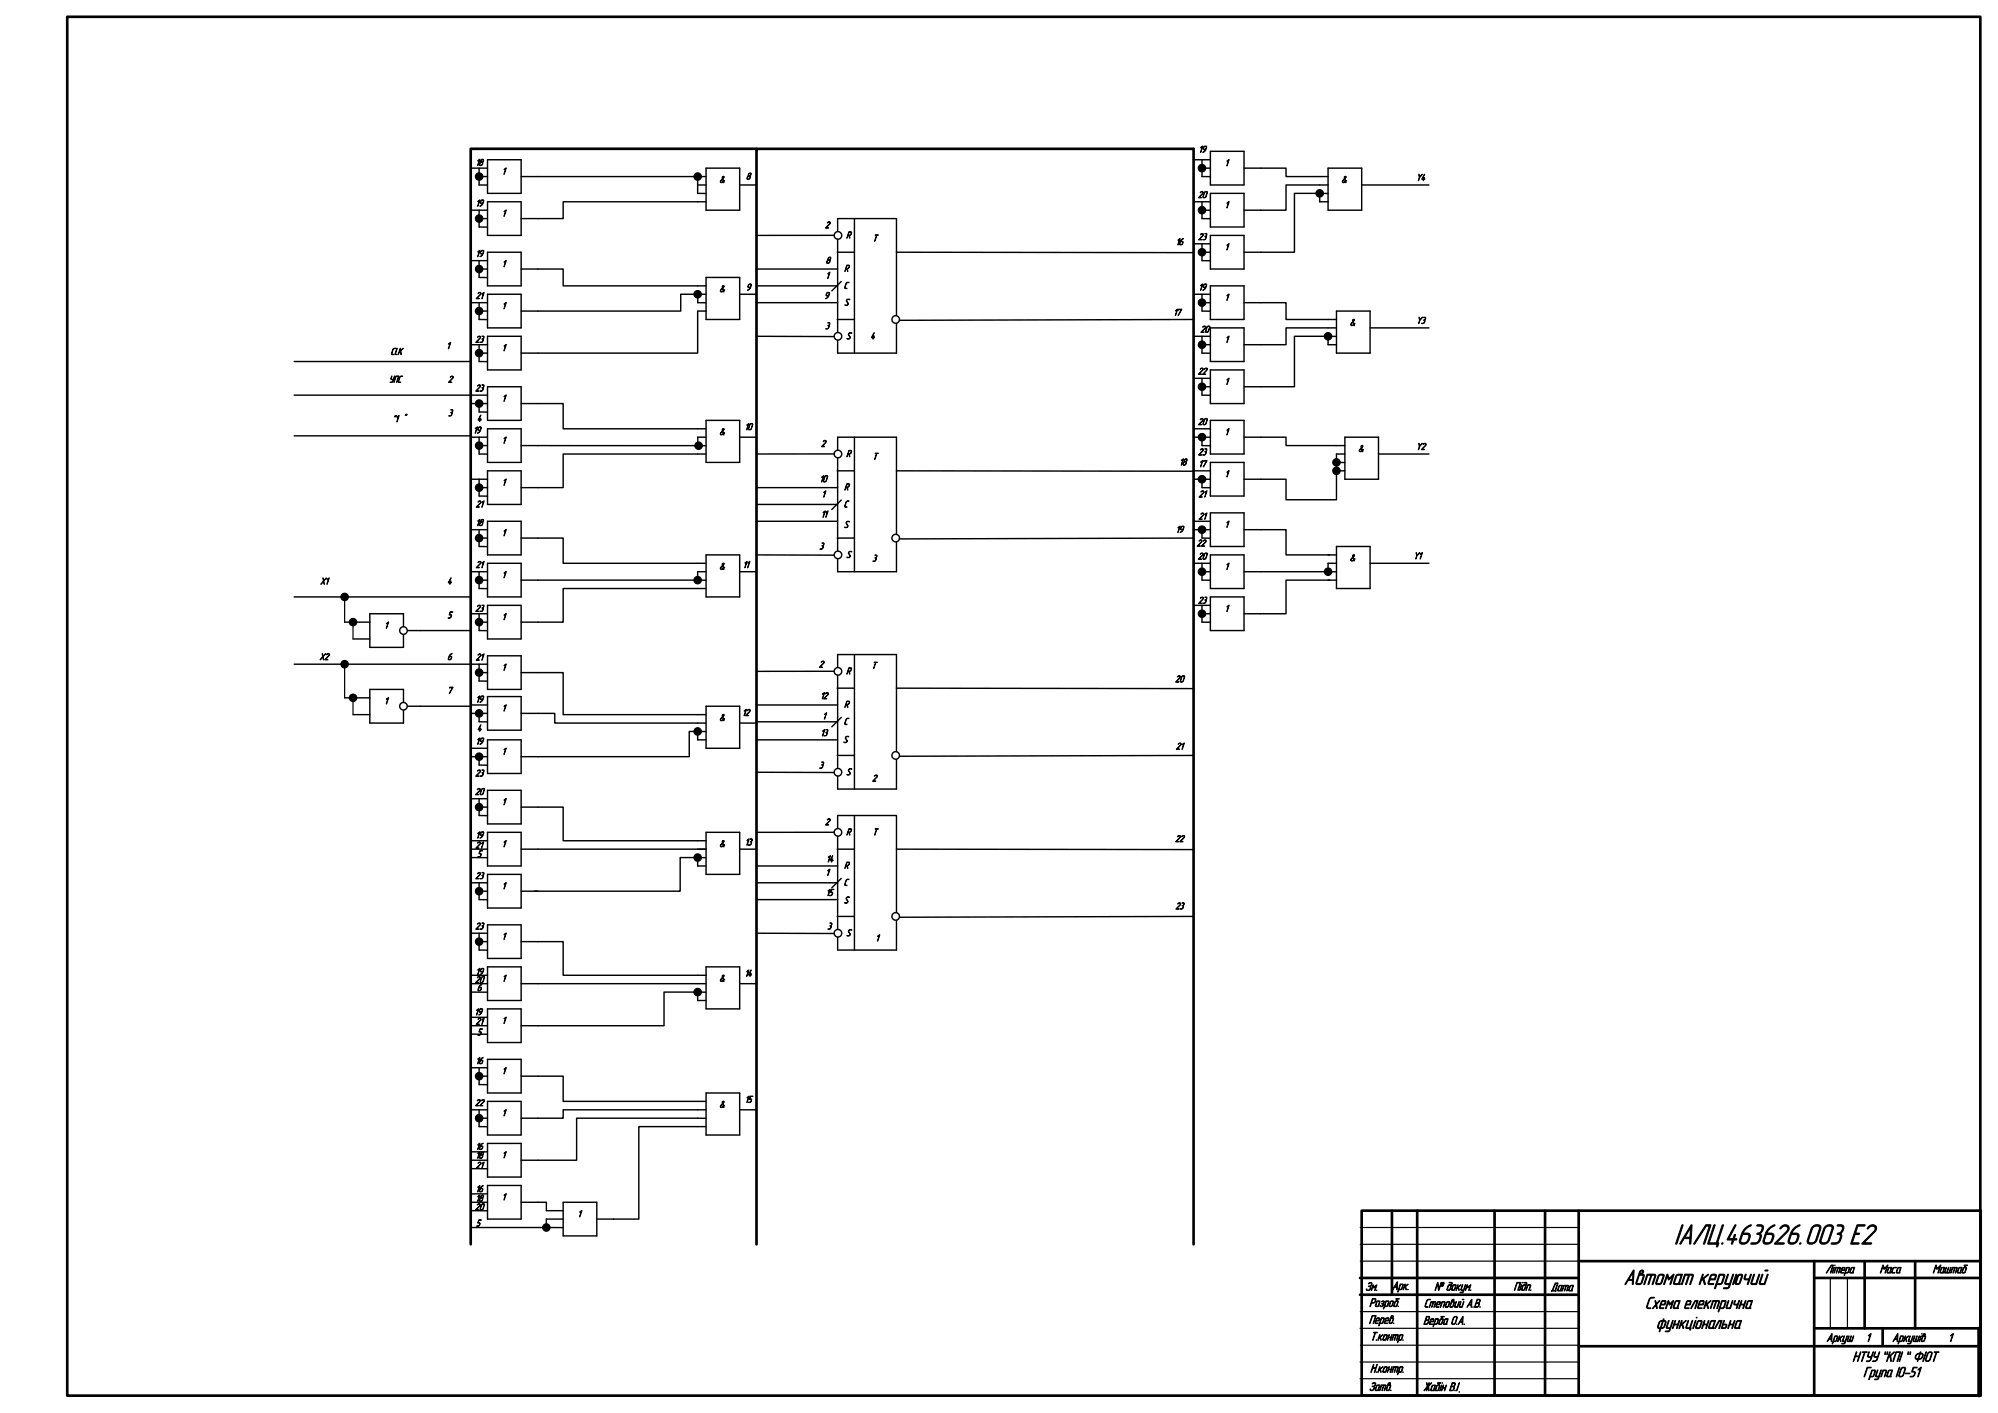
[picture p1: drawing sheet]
<svg xmlns="http://www.w3.org/2000/svg" width="594mm" height="420mm" viewBox="0 0 594 420" stroke-linecap="round" stroke-linejoin="round" font-family="sans-serif">
<path d="M225 44.2h-85v325.8M225 370v-325.7h130v325.7M589 395v-390h-569v410h569" fill="none" stroke="#000" stroke-width=".79"/>
<g fill="none" stroke="#000" stroke-width=".35">
<path d="M102.5 177.5v7.5"/>
<circle cx="102.5" cy="177.5" r="1.1"/>
</g>
<path d="M248.1 70h-23.1M249 75h5M249.1 65h17.5v40h-17.5zM254.1 65v40M266.6 75l88.4 .1M225 85h24.1M225 100l23.1 .1M249 95h5M250.2 83.7l-2.8 2.8M355 95l-87.5 .2M125 187.5h15M125 210h15" fill="none" stroke="#000" stroke-width=".42"/>
<circle cx="102.5" cy="177.5" r="1.1" fill="#000"/>
<circle cx="249.2" cy="70" r="1.13" fill="#fff"/>
<circle cx="249.2" cy="70" r="1.13" fill="none" stroke="#000" stroke-width=".42"/>
<circle cx="249.2" cy="100" r="1.13" fill="#fff"/>
<circle cx="249.2" cy="100" r="1.13" fill="none" stroke="#000" stroke-width=".42"/>
<circle cx="266.4" cy="95" r="1.13" fill="#fff"/>
<g fill="none" stroke="#000" stroke-width=".42">
<path d="M225 80h24.1M225 90h24.1M248.1 135h-23.1M249 140h5M249.1 130h17.5v40h-17.5zM254.1 130v40M266.6 140l88.4 .1M225 150h24.1M249 160h5M250.2 148.7l-2.8 2.8M355 160l-87.5 .2M225 165l23.1 .1"/>
<circle cx="266.4" cy="95" r="1.13"/>
</g>
<g fill="#000">
<circle cx="207.8" cy="132.5" r="1.1"/>
<circle cx="105" cy="185" r="1.1"/>
</g>
<g fill="none" stroke="#000" stroke-width=".35">
<circle cx="207.8" cy="132.5" r="1.1"/>
<circle cx="105" cy="185" r="1.1"/>
</g>
<circle cx="249.2" cy="135" r="1.13" fill="#fff"/>
<circle cx="249.2" cy="135" r="1.13" fill="none" stroke="#000" stroke-width=".42"/>
<circle cx="249.2" cy="165" r="1.13" fill="#fff"/>
<circle cx="249.2" cy="165" r="1.13" fill="none" stroke="#000" stroke-width=".42"/>
<circle cx="266.4" cy="160" r="1.13" fill="#fff"/>
<g fill="none" stroke="#000" stroke-width=".42">
<path d="M225 145h24.1M225 155h24.1M248.1 199.6h-23.1M249.1 194.6h17.5v40h-17.5zM254.1 194.6v40M225 214.6h24.1M249 204.6h5M250.2 213.3l-2.8 2.8M266.6 204.6l88.4 .2M225 229.6l23.1 .1M249 224.6h5M355 224.6l-87.5 .3"/>
<circle cx="266.4" cy="160" r="1.13"/>
</g>
<circle cx="249.2" cy="199.6" r="1.13" fill="#fff"/>
<circle cx="249.2" cy="199.6" r="1.13" fill="none" stroke="#000" stroke-width=".42"/>
<circle cx="249.2" cy="229.6" r="1.13" fill="#fff"/>
<circle cx="249.2" cy="229.6" r="1.13" fill="none" stroke="#000" stroke-width=".42"/>
<circle cx="266.4" cy="224.6" r="1.13" fill="#fff"/>
<g fill="none" stroke="#000" stroke-width=".42">
<path d="M225 209.6h24.1M225 220h24.1M248.1 247.5h-23.1M249 252.5h5M249.1 242.5h17.5v40h-17.5zM254.1 242.5v40M266.6 252.5l88.4 .1M225 262.5h24.1M225 277.5l23.1 .1M249 272.5h5M250.2 261.2l-2.8 2.8M355 272.5l-87.5 .2"/>
<circle cx="266.4" cy="224.6" r="1.13"/>
</g>
<circle cx="249.2" cy="247.5" r="1.13" fill="#fff"/>
<circle cx="249.2" cy="247.5" r="1.13" fill="none" stroke="#000" stroke-width=".42"/>
<circle cx="249.2" cy="277.5" r="1.13" fill="#fff"/>
<circle cx="249.2" cy="277.5" r="1.13" fill="none" stroke="#000" stroke-width=".42"/>
<circle cx="266.4" cy="272.5" r="1.13" fill="#fff"/>
<g fill="none" stroke="#000" stroke-width=".42">
<path d="M140 50h5M142.5 52.5h2.5M142.5 50v5h2.5M145 47.5h10v10h-10zM155 52.5h55M207.5 55h2.5M207.5 52.5v5h2.5M210 50h10v12.5h-10zM220 55h5M355 47.5h5M357.5 50h2.5M357.5 47.5v5h2.5"/>
<path d="M360 57.5h10v10h-10zM360 45h10v10h-10zM370 50h12.5v2.5h12.5M392.5 57.5h-7.5v17.5h-15M392.5 57.5v2.5h2.5M392.5 57.5h2.5M395 55h-12.5v7.5h-12.5M395 50h10v12.5h-10zM405 55h20M140 62.5h5M140 77.5h5M142.5 62.5v5h2.5"/>
<path d="M142.5 77.5v5h2.5M142.5 65h2.5M142.5 80h2.5M145 60h10v10h-10zM145 75h10v10h-10zM155 80h12.5v5h42.5M210 60h-42.5v5h-12.5M355 60h5M355 72.5h5M357.5 62.5h2.5M357.5 75h2.5M357.5 60v5h2.5"/>
<path d="M357.5 72.5v5h2.5M360 70h10v10h-10zM140 90h5M142.5 92.5h2.5M142.5 90v5h2.5M145 87.5h10v10h-10zM145 100h10v10h-10zM207.5 87.5h-5v5h-47.5M207.5 87.5h2.5M207.5 87.5v2.5h2.5M210 92.5h-2.5v12.5h-52.5M210 82.5h10v12.5h-10z"/>
<path d="M220 87.5h5M355 87.5h5M355 100h5M357.5 90h2.5M357.5 87.5v5h2.5M357.5 100v5h2.5M360 85h10v10h-10zM360 97.5h10v10h-10zM370 90h12.5v5h15M395 100h-10v15h-15M395 100v2.5h2.5M395 100h2.5"/>
<path d="M397.5 97.5h-15v5h-12.5M397.5 92.5h10v12.5h-10zM407.5 97.5h17.5M87.5 117.5h57.5M87.5 107.5h52.5M140 102.5h5M142.5 102.5v5h2.5M142.5 105h2.5M145 115h10v10h-10zM355 112.5h5M357.5 115h2.5M357.5 102.5h2.5"/>
<path d="M357.5 112.5v5h2.5M360 110h10v10h-10zM87.5 129.6h52.5M140 120h5M140 130h5M142.5 120v2.5h2.5M142.5 132.5h2.5M142.5 130v5h2.5M145 127.5h10v10h-10zM145 140h10v10h-10zM155 120h12.5v7.5h42.5M155 132.5h53.9"/>
<path d="M210 135h-42.5v10h-12.5M210 125h10v12.5h-10zM210 130h-2.5v2.5h2.5M220 130h5M355 127.5h5M355 130h5M355 140h5M357.5 130v2.5h2.5M360 125h10v10h-10zM360 137.5h10v10h-10zM370 130h12.5v2.5h17.5M397.5 140v8.6h-15v-6.1h-12.5"/>
<path d="M397.5 140h2.5M397.5 137.5h2.5M400 130h10v12.5h-10zM400 135h-2.5v5M410 135h15M140 142.5h5M140 157.5h5M142.5 142.5v5h2.5M142.5 157.5v5h2.5M142.5 145h2.5M142.5 160h2.5M145 155h10v10h-10z"/>
<path d="M155 160h12.5v7.5h42.5M355 142.5h5M355 157.5h5M355 155h5M357.5 142.5v2.5h2.5M357.5 157.5v2.5h2.5M360 152.5h10v10h-10zM370 157.5h12.5v7.5h13M87.5 177.5h52.5M140 170h5M142.5 172.5h2.5M142.5 170v5h2.5"/>
<path d="M145 167.5h10v10h-10zM155 172.5h52.5M207.5 172.5h2.5M210 175h-42.5v10h-12.5M210 165h10v12.5h-10zM210 170h-2.5v2.5M220 170h5M355 167.5h5M357.5 170h2.5M357.5 167.5v5h2.5M360 165h10v10h-10zM360 177.5h10v10h-10z"/>
<path d="M370 170h23.9M395 165h2.5M395 172.5h2.5M395.5 172.5h-13v10h-12.5M397.5 167.5h-2.5v2.5h2.5M397.5 162.5h10v12.5h-10zM407.5 167.5h17.5M87.5 197.5h57.5M102.5 185h7.5M110 182.5h10v10h-10zM120 187.5h5M140 182.5h5"/>
<path d="M142.5 182.5v5h2.5M142.5 197.5v5h2.5M142.5 185h2.5M145 180h10v10h-10zM145 195h10v10h-10zM355 180h5M357.5 182.5h2.5M357.5 180v5h2.5M140 209.6h5M140 212.1h5M142.5 212.1v2.5l2.5 .1M142.5 200h2.5"/>
<path d="M145 207.1h10v10h-10zM145 220h10v10h-10zM155 200h12.5v12.5h42.5M155 212.1h10v2.9h45M207.5 217.5h-2.5v7.5h-50M207.5 217.5h2.5M207.5 217.5v2.5h2.5M210 210h10v12.5h-10zM220 215h5M140 222.5h5M140 225h5M140 237.5h5"/>
<path d="M142.5 225v2.5h2.5M142.5 237.5v5h2.5M142.5 240h2.5M145 235h10v10h-10zM155 240h12.5v10h42.5M140 250h5M140 252.5h5M140 255h5M145 247.5h10v10h-10zM155 252.5h55M206.4 255h-4.1v10h-43.4M210 255h-2.5v2.5h2.5"/>
<path d="M210 247.5h10v12.5h-10zM220 252.5h5M225 257.5h24.1M140 262.5h5M140 277.5h5M142.5 262.5v5h2.5M142.5 277.5v5h2.5M142.5 265h2.5M142.5 280h2.5M145 260h10v10h-10zM145 275h10v10h-10zM155 280h12.5v10h42.5"/>
<path d="M155 265h5M225 267.5h24.1M140 290h5M140 292.5h5M140 295h5M145 287.5h10v10h-10zM145 300h10v10h-10zM155 292.5h55M207.5 295h-10v10h-42.5M207.5 295v2.5h2.5M207.5 295h2.5M210 287.5h10v12.5h-10z"/>
<path d="M220 292.5h5M140 302.5h5M140 305h5M140 307.5h5M140 317.5h5M142.5 317.5v5h2.5M145 315h10v10h-10zM140 330h5M142.5 330v5h2.5M142.5 320h2.5M142.5 332.5h2.5M145 327.5h10v10h-10z"/>
<path d="M155 320h12.5v7.5h42.5M210 330h-42.5v2.5h-12.5M210 332.5h-38.5v12.5h-16.5M210 335h-20v27.5h-12.5M210 325h10v12.5h-10zM220 330h5M140 342.5h5M140 345h5M140 347.5h5M140 355h5M140 357.5h5M140 360h5"/>
<path d="M145 340h10v10h-10zM145 352.5h10v10h-10zM155 357.5h7.5v2.5h5M167.5 357.5h10v10h-10zM140 365h21.4M167.5 362.5h-5v2.5h5"/>
<circle cx="266.4" cy="272.5" r="1.13"/>
</g>
<g fill="#000">
<circle cx="142.5" cy="52.5" r="1.1"/>
<circle cx="207.5" cy="52.5" r="1.1"/>
<circle cx="357.5" cy="50" r="1.1"/>
<circle cx="392.5" cy="57.5" r="1.1"/>
<circle cx="142.5" cy="65" r="1.1"/>
<circle cx="357.5" cy="75" r="1.1"/>
<circle cx="357.5" cy="62.5" r="1.1"/>
<circle cx="142.5" cy="80" r="1.1"/>
<circle cx="142.5" cy="92.5" r="1.1"/>
<circle cx="207.5" cy="87.5" r="1.1"/>
<circle cx="357.5" cy="90" r="1.1"/>
<circle cx="395" cy="100" r="1.1"/>
<circle cx="142.5" cy="120" r="1.1"/>
<circle cx="142.5" cy="105" r="1.1"/>
<circle cx="357.5" cy="102.5" r="1.1"/>
<circle cx="357.5" cy="115" r="1.1"/>
<circle cx="142.5" cy="132.5" r="1.1"/>
<circle cx="357.5" cy="130" r="1.1"/>
<circle cx="397.5" cy="137.5" r="1.1"/>
<circle cx="142.5" cy="145" r="1.1"/>
<circle cx="357.5" cy="142.5" r="1.1"/>
<circle cx="357.5" cy="157.5" r="1.1"/>
<circle cx="397.5" cy="140" r="1.1"/>
<circle cx="142.5" cy="160" r="1.1"/>
<circle cx="142.5" cy="172.5" r="1.1"/>
<circle cx="207.5" cy="172.5" r="1.1"/>
<circle cx="357.5" cy="170" r="1.1"/>
<circle cx="395" cy="170" r="1.1"/>
<circle cx="142.5" cy="200" r="1.1"/>
<circle cx="142.5" cy="185" r="1.1"/>
<circle cx="357.5" cy="182.5" r="1.1"/>
<circle cx="142.5" cy="212.1" r="1.1"/>
<circle cx="207.5" cy="217.5" r="1.1"/>
<circle cx="142.5" cy="240" r="1.1"/>
<circle cx="142.5" cy="225" r="1.1"/>
<circle cx="207.5" cy="255" r="1.1"/>
<circle cx="142.5" cy="265" r="1.1"/>
<circle cx="142.5" cy="280" r="1.1"/>
<circle cx="207.5" cy="295" r="1.1"/>
<circle cx="142.5" cy="320" r="1.1"/>
<circle cx="142.5" cy="332.5" r="1.1"/>
<circle cx="162.5" cy="365" r="1.1"/>
</g>
<g fill="none" stroke="#000" stroke-width=".35">
<path d="M404.6 370h65M404.6 365h65M404.6 375h65M404.5 395h65M404.6 390h65M404.6 400h65M544.4 380v15M549.5 380v15M404.5 410h65M404.5 405h65"/>
<circle cx="142.5" cy="52.5" r="1.1"/>
<circle cx="207.5" cy="52.5" r="1.1"/>
<circle cx="357.5" cy="50" r="1.1"/>
<circle cx="392.5" cy="57.5" r="1.1"/>
<circle cx="142.5" cy="65" r="1.1"/>
<circle cx="357.5" cy="75" r="1.1"/>
<circle cx="357.5" cy="62.5" r="1.1"/>
<circle cx="142.5" cy="80" r="1.1"/>
<circle cx="142.5" cy="92.5" r="1.1"/>
<circle cx="207.5" cy="87.5" r="1.1"/>
<circle cx="357.5" cy="90" r="1.1"/>
<circle cx="395" cy="100" r="1.1"/>
<circle cx="142.5" cy="120" r="1.1"/>
<circle cx="142.5" cy="105" r="1.1"/>
<circle cx="357.5" cy="102.5" r="1.1"/>
<circle cx="357.5" cy="115" r="1.1"/>
<circle cx="142.5" cy="132.5" r="1.1"/>
<circle cx="357.5" cy="130" r="1.1"/>
<circle cx="397.5" cy="137.5" r="1.1"/>
<circle cx="142.5" cy="145" r="1.1"/>
<circle cx="357.5" cy="142.5" r="1.1"/>
<circle cx="357.5" cy="157.5" r="1.1"/>
<circle cx="397.5" cy="140" r="1.1"/>
<circle cx="142.5" cy="160" r="1.1"/>
<circle cx="142.5" cy="172.5" r="1.1"/>
<circle cx="207.5" cy="172.5" r="1.1"/>
<circle cx="357.5" cy="170" r="1.1"/>
<circle cx="395" cy="170" r="1.1"/>
<circle cx="142.5" cy="200" r="1.1"/>
<circle cx="142.5" cy="185" r="1.1"/>
<circle cx="357.5" cy="182.5" r="1.1"/>
<circle cx="142.5" cy="212.1" r="1.1"/>
<circle cx="207.5" cy="217.5" r="1.1"/>
<circle cx="142.5" cy="240" r="1.1"/>
<circle cx="142.5" cy="225" r="1.1"/>
<circle cx="207.5" cy="255" r="1.1"/>
<circle cx="142.5" cy="265" r="1.1"/>
<circle cx="142.5" cy="280" r="1.1"/>
<circle cx="207.5" cy="295" r="1.1"/>
<circle cx="142.5" cy="320" r="1.1"/>
<circle cx="142.5" cy="332.5" r="1.1"/>
<circle cx="162.5" cy="365" r="1.1"/>
</g>
<g fill="none" stroke="#000" stroke-width=".79">
<path d="M414 360v25M421.5 360v55M444.5 360v55M459.5 360v55M469.5 360v55M405 360h184.1v55h-184.1zM469.5 375h119.1M539.6 375v40M554.6 375v20M569.6 375v20M404.5 385h65M404.5 380h65"/>
<path d="M539.6 395h49.2M539.6 380h49.1M560 394.9v5.1M469.5 400.3h119.1"/>
</g>
<path d="M588.6 395v20" fill="none" stroke="#000" stroke-width="1.1"/>
<circle cx="120" cy="187.5" r="1.13" fill="#fff"/>
<g fill="none" stroke="#000" stroke-width=".42">
<path d="M105 190h5M102.5 207.5h7.5M110 205h10v10h-10zM120 210h5"/>
<circle cx="120" cy="187.5" r="1.13"/>
</g>
<g fill="none" stroke="#000" stroke-width=".35">
<path d="M102.5 197.5v10M105 185v5"/>
<circle cx="102.5" cy="197.5" r="1.1"/>
<circle cx="105" cy="207.5" r="1.1"/>
</g>
<g fill="#000">
<circle cx="102.5" cy="197.5" r="1.1"/>
<circle cx="105" cy="207.5" r="1.1"/>
</g>
<circle cx="120" cy="210" r="1.13" fill="#fff"/>
<g fill="none" stroke="#000" stroke-width=".42">
<path d="M105 212.5h5"/>
<circle cx="120" cy="210" r="1.13"/>
</g>
<path d="M105 207.5v5" fill="none" stroke="#000" stroke-width=".35"/>
<text font-size="8.9" x="497.9" y="370">ІАЛЦ.463626.003 Е2</text>
<text font-size="6.7" x="482.9" y="382">Автомат керуючий</text>
<g font-size="5.2">
<text x="489.3" y="389.1">Схема електрична</text>
<text x="492.5" y="395.1">функціональна</text>
</g>
<g font-size="4.5">
<text x="550.9" y="404.9">НТУУ ``КПІ `` ФІОТ</text>
<text x="554.2" y="409.4">Група ІО-51</text>
</g>
<g font-size="3.7">
<text x="406.1" y="383.8">Зм.</text>
<text x="414" y="383.5">Арк.</text>
<text x="426.6" y="383.7">№ докум.</text>
<text x="450.2" y="383.7">Підп.</text>
<text x="461.2" y="383.9">Дата</text>
<text x="543" y="378.6">Літера</text>
<text x="559" y="378.6">Маса</text>
<text x="574.8" y="378.6">Маштаб</text>
<text x="407.2" y="388.5">Розроб.</text>
<text x="423.5" y="388.7">Степовий А.В.</text>
<text x="407.1" y="393.6">Перев.</text>
<text x="423.3" y="393.8">Верба О.А.</text>
<text x="407.5" y="398.6">Т.контр.</text>
<text x="543.2" y="398.9">Аркуш</text>
<text x="554.9" y="398.9">1</text>
<text x="562.8" y="398.9">Аркушів</text>
<text x="579.4" y="398.9">1</text>
<text x="407.2" y="413.5">Затв.</text>
<text x="407.5" y="408.1">Н.контр.</text>
<text x="423.3" y="413.6">Жабін В.І.</text>
</g>
<g font-size="3">
<text x="356.5" y="45.3">19</text>
<text x="141.5" y="49.2">18</text>
<text x="149.3" y="51.8">1</text>
<text x="221.9" y="53.3">8</text>
<text x="364.3" y="49.3">1</text>
<text x="421.2" y="53.7">Y4</text>
<text x="213.9" y="54.3">&amp;</text>
<text x="356.3" y="58.8">20</text>
<text x="398.9" y="54.3">&amp;</text>
<text x="141.5" y="61.3">19</text>
<text x="149.3" y="64.3">1</text>
<text x="364.3" y="61.8">1</text>
<text x="245.4" y="67.8">2</text>
<text x="251.7" y="70.8">R</text>
<text x="259.5" y="71.8">T</text>
<text x="356.3" y="71.3">23</text>
<text x="141.5" y="76.3">19</text>
<text x="349.7" y="72.8">16</text>
<text x="364.3" y="74.3">1</text>
<text x="149.3" y="79.3">1</text>
<text x="245.6" y="82.8">1</text>
<text x="245.6" y="78.3">8</text>
<text x="251.1" y="80.7">R</text>
<text x="141.5" y="88.8">21</text>
<text x="213.9" y="86.8">&amp;</text>
<text x="221.9" y="86.3">9</text>
<text x="245.1" y="88.8">9</text>
<text x="250.9" y="85.8">C</text>
<text x="356.5" y="86.3">19</text>
<text x="364.3" y="89.3">1</text>
<text x="149.3" y="91.8">1</text>
<text x="251.1" y="90.8">S</text>
<text x="349" y="93.8">17</text>
<text x="141.3" y="101.8">23</text>
<text x="245.4" y="97.8">3</text>
<text x="251.7" y="100.8">S</text>
<text x="258.9" y="100.8">4</text>
<text x="357" y="98.8">20</text>
<text x="364.3" y="101.8">1</text>
<text x="401.4" y="96.8">&amp;</text>
<text x="421.3" y="96.2">Y3</text>
<text x="116.2" y="105.5">CLK</text>
<text x="132.8" y="103.7">1</text>
<text x="149.3" y="104.3">1</text>
<text x="115.7" y="113.7">УПС</text>
<text x="133.2" y="113.7">2</text>
<text x="356.3" y="111.3">22</text>
<text x="141.3" y="116.3">23</text>
<text x="149.3" y="119.3">1</text>
<text x="364.3" y="114.3">1</text>
<text x="116.7" y="125.5">“1 ”</text>
<text x="133.3" y="123.7">3</text>
<text x="141.9" y="125.3">4</text>
<text x="140.7" y="128.8">19</text>
<text x="149.3" y="131.8">1</text>
<text x="213.9" y="129.3">&amp;</text>
<text x="221.5" y="127.8">10</text>
<text x="356.3" y="126.3">20</text>
<text x="364.3" y="129.3">1</text>
<text x="244.2" y="132.8">2</text>
<text x="251.7" y="135.8">R</text>
<text x="259.5" y="136.7">T</text>
<text x="356.3" y="135.3">23</text>
<text x="403.9" y="134.3">&amp;</text>
<text x="421.2" y="133.7">Y2</text>
<text x="243.7" y="143.3">10</text>
<text x="350.7" y="138.3">18</text>
<text x="356.5" y="138.8">17</text>
<text x="364.3" y="141.8">1</text>
<text x="149.3" y="144.3">1</text>
<text x="244.4" y="147.8">1</text>
<text x="251.1" y="145.7">R</text>
<text x="356.5" y="147.8">21</text>
<text x="141.5" y="150.8">21</text>
<text x="244.2" y="153.8">11</text>
<text x="250.9" y="150.8">C</text>
<text x="356.5" y="154.4">21</text>
<text x="141.5" y="156.3">18</text>
<text x="149.3" y="159.3">1</text>
<text x="251" y="156.9">S</text>
<text x="349.7" y="158.3">19</text>
<text x="364.3" y="156.8">1</text>
<text x="243.7" y="163.3">3</text>
<text x="251.7" y="165.8">S</text>
<text x="259.4" y="166.9">3</text>
<text x="355.9" y="162.4">22</text>
<text x="356.3" y="166.3">20</text>
<text x="401.4" y="166.8">&amp;</text>
<text x="420.4" y="166.2">Y1</text>
<text x="95.2" y="173.8">X1</text>
<text x="133" y="173.7">4</text>
<text x="141.5" y="168.8">21</text>
<text x="149.3" y="171.8">1</text>
<text x="213.9" y="169.3">&amp;</text>
<text x="220.9" y="168.8">11</text>
<text x="364.3" y="169.3">1</text>
<text x="356.3" y="179.4">23</text>
<text x="133.1" y="183.8">5</text>
<text x="141.3" y="181.8">23</text>
<text x="149.3" y="184.3">1</text>
<text x="364.3" y="181.8">1</text>
<text x="114.3" y="186.8">1</text>
<text x="95" y="196.2">X2</text>
<text x="133" y="196.2">6</text>
<text x="141.5" y="196.3">21</text>
<text x="149.3" y="199.3">1</text>
<text x="243.5" y="198.5">2</text>
<text x="251.7" y="200.5">R</text>
<text x="259.2" y="198.8">T</text>
<text x="349.5" y="202.8">20</text>
<text x="114.3" y="209.3">1</text>
<text x="133" y="206.2">7</text>
<text x="141.5" y="208.8">19</text>
<text x="244" y="207.8">12</text>
<text x="149.3" y="211.5">1</text>
<text x="213.9" y="214.3">&amp;</text>
<text x="220.7" y="212.8">12</text>
<text x="244.6" y="213.8">1</text>
<text x="250.9" y="215.5">C</text>
<text x="251.1" y="210.4">R</text>
<text x="141.5" y="221.3">19</text>
<text x="141.9" y="217.4">4</text>
<text x="244" y="218.8">13</text>
<text x="250.8" y="220.8">S</text>
<text x="149.3" y="224.3">1</text>
<text x="349.7" y="222.8">21</text>
<text x="141.3" y="230.8">23</text>
<text x="243.6" y="228.5">3</text>
<text x="251.7" y="230.5">S</text>
<text x="259.4" y="232.3">2</text>
<text x="141.3" y="236.3">20</text>
<text x="149.3" y="239.3">1</text>
<text x="245.4" y="245.3">2</text>
<text x="141.5" y="249.2">19</text>
<text x="149.3" y="251.8">1</text>
<text x="213.9" y="251.8">&amp;</text>
<text x="221.5" y="251.3">13</text>
<text x="251.7" y="248.3">R</text>
<text x="259.5" y="248.3">T</text>
<text x="349.5" y="250.3">22</text>
<text x="141.3" y="252.3">21</text>
<text x="141.9" y="254.8">5</text>
<text x="245.7" y="256.3">14</text>
<text x="141.3" y="261.3">23</text>
<text x="245.6" y="260.3">1</text>
<text x="250.9" y="263.3">C</text>
<text x="251.1" y="258.2">R</text>
<text x="149.3" y="264.3">1</text>
<text x="245.6" y="266.3">15</text>
<text x="251" y="268.6">S</text>
<text x="349.6" y="270.3">23</text>
<text x="141.3" y="276.3">23</text>
<text x="149.3" y="279.3">1</text>
<text x="246.1" y="276.3">3</text>
<text x="251.7" y="278.3">S</text>
<text x="260.4" y="279.8">1</text>
<text x="141.3" y="292.3">20</text>
<text x="141.5" y="289.9">19</text>
<text x="149.3" y="291.8">1</text>
<text x="213.9" y="291.8">&amp;</text>
<text x="221.5" y="290.3">14</text>
<text x="141.9" y="294.6">6</text>
<text x="141.1" y="301.8">19</text>
<text x="141.5" y="304.6">21</text>
<text x="149.3" y="304.3">1</text>
<text x="141.9" y="307.8">5</text>
<text x="141.5" y="316.3">16</text>
<text x="149.3" y="319.3">1</text>
<text x="141.3" y="328.8">22</text>
<text x="213.9" y="329.3">&amp;</text>
<text x="221.5" y="327.8">15</text>
<text x="149.3" y="331.8">1</text>
<text x="141.5" y="341.8">16</text>
<text x="141.5" y="344.4">18</text>
<text x="141.5" y="347.4">21</text>
<text x="149.3" y="344.3">1</text>
<text x="141.3" y="359.8">20</text>
<text x="141.5" y="354.4">16</text>
<text x="141.5" y="357.2">18</text>
<text x="149.3" y="356.8">1</text>
<text x="141.6" y="364.6">5</text>
<text x="171.8" y="361.8">1</text>
</g>
</svg>
